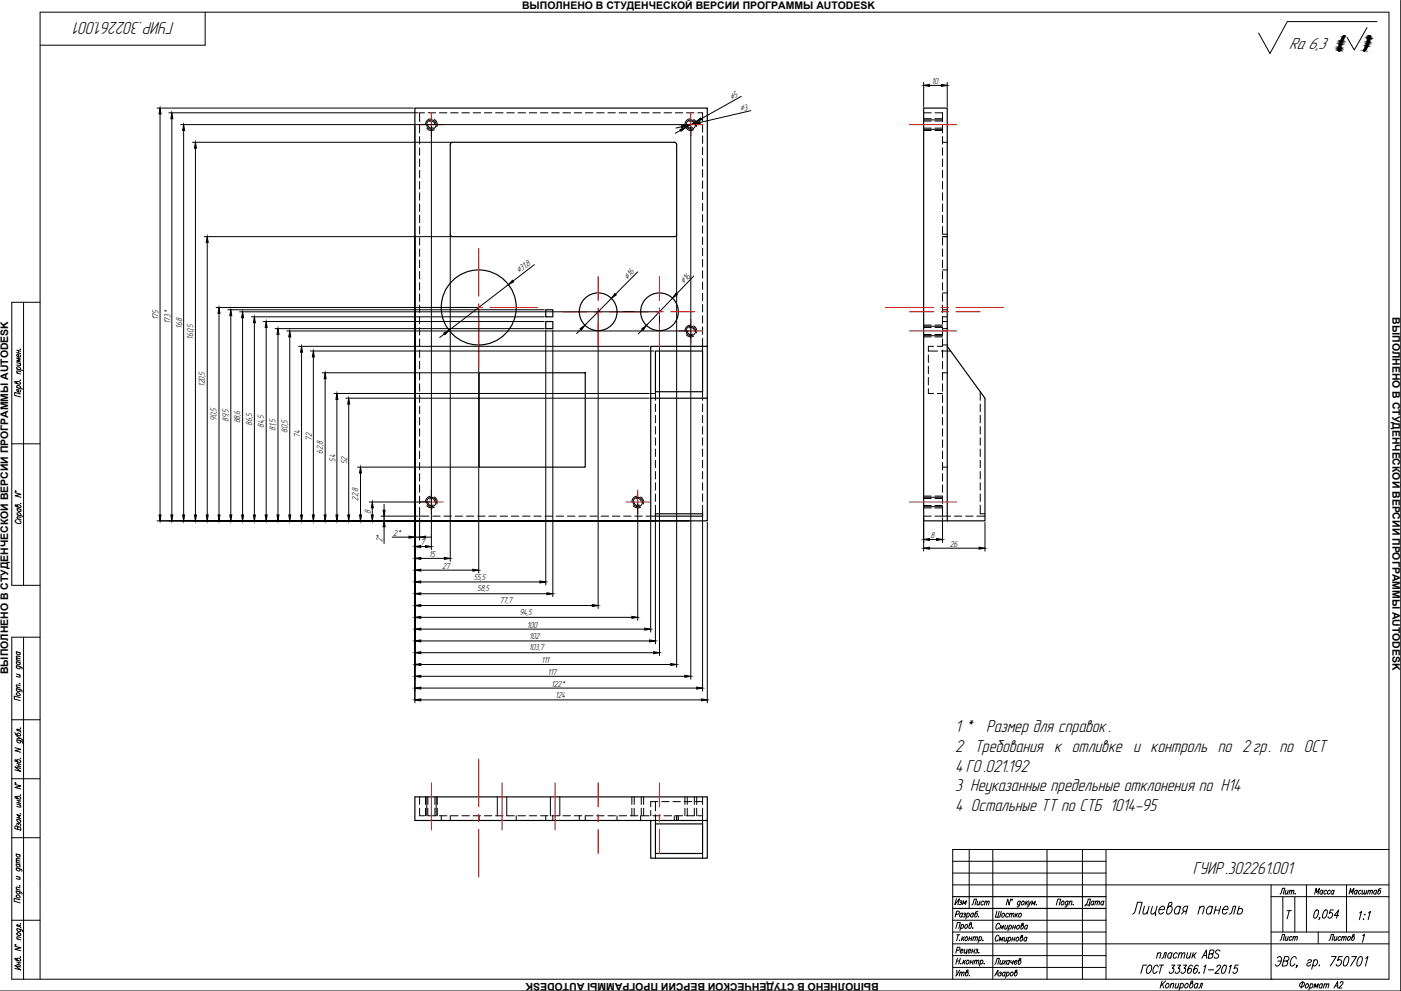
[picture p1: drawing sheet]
<svg xmlns="http://www.w3.org/2000/svg" width="594mm" height="420mm" viewBox="0 0 594 420" stroke-linecap="round" stroke-linejoin="round" font-family="sans-serif">
<g fill="none" stroke="#000" stroke-width=".5">
<path d="M191.2 60.6l.7-.3 94.4 .1 .6 .9-.1 38.5-.9 .5-94.4-.1-.6-.9v-38zM231.4 136.3h3v3h-3zM231.4 131.3h3v3h-3zM203.2 158.1h45v40h-45zM275.9 146.8h24v22h-24zM277.9 148.8h20v17.3h-20zM299.9 146.8v-101h-124v175h100M401.7 146.8l16 22v52h-16v-175h-10v175h10M275.9 168.8v52M299.9 168.8v52h-24M277.9 217.8h20v1h-20zM275.9 347.9v16h24v-16h-124v-10h124v10"/>
<path d="M277.9 349.3h20v12.6h-20z"/>
<circle cx="203" cy="130.4" r="15.9"/>
<circle cx="253.6" cy="132.2" r="8"/>
<circle cx="279.6" cy="132.2" r="8"/>
</g>
<g fill="none" stroke="#000" stroke-width=".42">
<path d="M177.9 53.1v3.2M177.9 57.9v3.2M180 47.8h-2.1v3.8M181 54.4l.1 .2a2.5 2.5 0 0 0 3.1 .4M181.4 52.8l.1 .5a1.49 1.49 0 0 0 2.2 .8M181.6 47.8h3.1M182.2 51.5l.4-.1a1.49 1.49 0 0 1 1.8 1.4M182.5 50.4h-.3a2.5 2.5 0 0 0-1.8 2.4M184.2 50.7l.2 .1a2.49 2.49 0 0 1 .9 2.9M186.3 47.8h3.2M191.1 47.8h3.2M195.9 47.8h3.1"/>
<path d="M200.6 47.8h3.2M205.4 47.8h3.2M210.1 47.8h3.2M214.9 47.8h3.2M219.7 47.8h3.1M224.4 47.8h3.2M229.2 47.8h3.2M234 47.8h3.1M238.7 47.8h3.2M243.5 47.8h3.2M248.2 47.8h3.2M253 47.8h3.2"/>
<path d="M257.8 47.8h3.1M262.5 47.8h3.2M267.3 47.8h3.2M272.1 47.8h3.1M276.8 47.8h3.2M281.6 47.8h3.2M286.3 47.8h3.2M291 54.4l.1 .2a2.5 2.5 0 0 0 3.1 .4M291.1 47.8h3.2M291.4 52.8l.1 .5a1.49 1.49 0 0 0 2.2 .8M292.2 51.5l.4-.1a1.5 1.5 0 0 1 1.8 1.4M292.5 50.4h-.3a2.5 2.5 0 0 0-1.8 2.4"/>
<path d="M294.2 50.7l.2 .1a2.49 2.49 0 0 1 .9 2.9M295.9 47.8h2v3.5M297.9 52.9v3.1M297.9 57.6v3.2M391.7 47.8h3.2M391.7 50.3h3.2M391.7 55.3h3.2M391.7 51.3h3.2M391.7 54.3h3.2M396.5 47.8h3.2v3.8M396.5 50.3h3.2M396.5 55.3h3.2"/>
<path d="M396.5 51.3h3.2M396.5 54.3h3.2M399.7 53.1v3.2M399.7 57.9v3.2M177.9 62.7v3.1M177.9 67.4v3.2M177.9 72.2v3.2M177.9 77v3.1M297.9 62.4v3.2M297.9 67.2v3.1M297.9 71.9v3.2M297.9 76.7v3.2"/>
<path d="M399.7 62.7v3.1M399.7 67.4v3.2M399.7 72.2v3.2M399.7 77v3.1M399.7 60.3h2M177.9 81.7v3.2M177.9 86.5v3.2M177.9 91.3v3.1M177.9 96v3.2M297.9 81.4v3.2M297.9 86.2v3.2M297.9 91v3.1"/>
<path d="M297.9 95.7v3.2M399.7 81.7v3.2M399.7 86.5v3.2M399.7 91.3v3.1M399.7 96v3.2M399.7 99.3h2M177.9 100.8v3.2M177.9 105.5v3.2M177.9 110.3v3.2M177.9 115.1v3.1M177.9 119.8v3.2M297.9 100.5v3.2"/>
<path d="M297.9 105.3v3.1M297.9 110v3.2M297.9 114.8v3.2M297.9 119.5v3.2M399.7 100.8v3.2M399.7 105.5v3.2M399.7 110.3v3.2M399.7 115.1v3.1M399.7 119.8v3.2M399.7 100.3h2M399.7 114.4h2M177.9 124.6v3.2"/>
<path d="M177.9 129.4v3.1M177.9 134.1v3.2M177.9 138.9v3.2M292.2 139l.9-.2 .6 .3 .7 1.2M292.5 137.9h-.3a2.5 2.5 0 0 0-1.8 2.4M294.2 138.2l.2 .1a2.48 2.48 0 0 1 .9 2.9M297.9 124.3v3.2M297.9 129.1v3.1M297.9 133.8v3.2M297.9 138.6v3.2M391.7 137.8h3.2M391.7 138.8h3.2"/>
<path d="M396.5 138.8l3.2 .1v3.2M396.5 137.8h3.2M399.7 124.6v3.2M399.7 129.4v3.1M399.7 134.1v3.2M399.7 136.3h2M399.7 139.3h2M399.7 131.3h2M399.7 134.3h2M399.7 124.2h2M177.9 143.6v3.2M177.9 148.4v3.2"/>
<path d="M177.9 153.2v3.1M177.9 157.9v3.2M291 141.9l.1 .2a2.48 2.48 0 0 0 3.1 .4M291.4 140.3l.1 .5a1.49 1.49 0 0 0 2.2 .8M297.9 143.4v5.4M391.7 142.8h3.2M391.7 141.8h3.2M393.7 150.5v3.2M393.7 155.2v3.2M393.7 148.8h3.9M395.9 146.8h-2.2v2.1M396.5 142.8h3.2"/>
<path d="M396.5 141.8h3.2M399.2 148.8h3.9M399.7 158.1h2M399.7 143.6v3.2h-2.2M399.7 148.4v3.2M399.7 153.2v3.1M399.7 157.9v3.2M399.7 140.2h2M399.7 146.3h2M177.9 162.7v3.2M177.9 167.5v3.1M177.9 172.2v3.2"/>
<path d="M177.9 177v3.2M275.9 166.8h2M277.9 166.1v3.6M277.9 171.3v3.2M277.9 176.1v3.2M297.9 166.1v3.6M297.9 171.3v3.2M297.9 176.1v3.2M393.7 164.8v2h2.2M393.7 160v3.2M397.5 166.8h2.2M399.7 162.7v3.2"/>
<path d="M399.7 167.5v3.1M399.7 172.2v3.2M399.7 177v3.2M415.7 166.1v3.6M415.7 171.3v3.2M415.7 176.1v3.2M177.9 181.7v3.2M177.9 186.5v3.2M177.9 191.3v3.1M177.9 196v3.2M277.9 180.8v3.2M277.9 185.6v3.2"/>
<path d="M277.9 190.4v3.1M277.9 195.1v3.2M277.9 199.9v3.2M297.9 180.8v3.2M297.9 185.6v3.2M297.9 190.4v3.1M297.9 195.1v3.2M297.9 199.9v3.2M399.7 198.1h2M399.7 181.7v3.2M399.7 186.5v3.2M399.7 191.3v3.1"/>
<path d="M399.7 196v3.2M415.7 180.8v3.2M415.7 185.6v3.2M415.7 190.4v3.1M415.7 195.1v3.2M415.7 199.9v3.2M177.9 215.1v3.7h4M177.9 200.8v3.2M177.9 205.6v3.1M177.9 210.3v3.2M181 214.4l.1 .2a2.48 2.48 0 0 0 3.1 .4M181.4 212.8l.3 1a1.47 1.47 0 0 0 2 .3"/>
<path d="M182.2 211.5l.8-.2 .7 .3 .7 1.2M182.5 210.4h-.3a2.5 2.5 0 0 0-1.8 2.4M183.5 218.8h3.1M184.2 210.7l.2 .1a2.48 2.48 0 0 1 .9 2.9M188.2 218.8h3.2M193 218.8h3.2M197.8 218.8h3.1M202.5 218.8h3.2M207.3 218.8h3.2M212 218.8h3.2M216.8 218.8h3.2M221.6 218.8h3.1"/>
<path d="M226.3 218.8h3.2M231.1 218.8h3.2M235.9 218.8h3.1M240.6 218.8h3.2M245.4 218.8h3.2M250.1 218.8h3.2M254.9 218.8h3.2M259.7 218.8h3.1M264.4 218.8h3.2M268.5 214.4l.1 .2a2.48 2.48 0 0 0 3.1 .4M268.9 212.8l.1 .5a1.49 1.49 0 0 0 2.2 .8M269.2 218.8h3.2"/>
<path d="M269.7 211.5l.9-.2 .6 .3 .7 1.2M270 210.4h-.3a2.5 2.5 0 0 0-1.8 2.4M271.7 210.7l.2 .1a2.48 2.48 0 0 1 .9 2.9M274 218.8h3.9M277.9 204.7v3.1M277.9 209.4v3.2M277.9 214.2v3.6M297.9 204.7v3.1M297.9 209.4v3.2M297.9 214.2v3.6M391.7 218.8h3.2M391.7 210.3h3.2"/>
<path d="M391.7 215.3h3.2M391.7 211.3h3.2M391.7 214.3h3.2M396.5 218.8h6.6M396.5 210.3h3.2v3.2M396.5 215.3h3.2M396.5 211.3h3.2M396.5 214.3h3.2M399.7 200.8v3.2M399.7 205.6v3.1M399.7 215.1v3.7M404.7 218.8h3.2"/>
<path d="M409.5 218.8h3.1M414.2 218.8h3.5M415.7 214.2v3.6h2M415.7 204.7v3.1M415.7 209.4v3.2M177.9 337.9v3.2M180.4 337.9v3.2M181.4 337.9v3.2M184.4 337.9v3.2M185.4 337.9v3.2M267.9 337.9v3.2M268.9 337.9v3.2"/>
<path d="M271.9 337.9v3.2M272.9 337.9v3.2M277.9 339.9v3.9M279 339.9h-3.1v2.2M280.6 339.9h3.1M285.3 339.9h3.2M290.1 339.9h3.2M290.4 337.9v3.2M291.4 337.9v3.2M294.4 337.9v3.2M294.9 339.9h3M295.4 337.9v3.2"/>
<path d="M297.9 337.9v3.2M177.9 342.7v3.2h2.1M180.4 342.7v3.2M181.4 342.7v3.2M181.6 345.9h3.1M184.4 342.7v3.2M185.4 342.7v3.2M186.3 345.9h3.2M187.1 345.9v2M190.9 345.9v2M191.1 345.9h3.2M195.9 345.9h3.1"/>
<path d="M200.6 345.9h3.2M203.2 345.9v2M205.4 345.9h3.2M210.1 345.9h3.2M214.9 345.9h3.2M218.9 345.9v2M219.7 345.9h3.1M224.4 345.9h3.2M229.2 345.9h3.2M231.4 345.9v2M234 345.9h3.1M234.4 345.9v2"/>
<path d="M238.7 345.9h3.2M243.5 345.9h3.2M245.6 345.9v2M248.2 345.9v2M248.2 345.9h3.2M253 345.9h3.2M257.8 345.9h3.1M261.6 345.9v2M262.5 345.9h3.2M267.3 345.9h3.2M267.9 342.7v3.2M268.9 342.7v3.2"/>
<path d="M271.6 345.9v2M271.9 342.7v3.2M272.1 345.9h3.1M272.9 342.7v3.2M275.9 343.7v2.2M276.8 345.9h3.2M277.9 345.4v3.9M281.6 345.9h3.2M285.9 345.9v2M286.3 345.9h3.2M286.9 345.9v2M287.6 345.9v2"/>
<path d="M290.4 342.7v3.2M291.1 345.9h3.2M291.4 342.7v3.2M294.4 342.7v3.2M295.4 342.7v3.2M295.9 345.9h2M297.9 342.7v6.6M277.9 361.9v2M297.9 361.9v2"/>
</g>
<!-- layer: KONTUR -->
<path d="M594 .2v420h-594" fill="none" stroke="#000" stroke-width=".42"/>
<g fill="none" stroke="#000" stroke-width=".42">
<path d="M87 5.2v14h-70M10 128.2v120M17 128.2h-12v120h12M5 188.2h12M10 270.2v145M17 270.2h-12v145h584v-410h-572v410M5 305.2h12M5 330.2h12M5 355.2h12M411 360.2v25M421 360.2v55M444 360.2v55"/>
<path d="M459 360.2v55M469 360.2v55M469 375.2h120M539 375.2v40M554 375.2v20M571 375.2v20M589 360.2h-185v55M5 390.2h12M539 380.2h50M539 395.2h50M559 395.2v5M469 400.2h120"/>
</g>
<g fill="none" stroke="#000" stroke-width=".42">
<path d="M7.1 158.1l1.6 .5M7.1 156.4l2.5 .7M7.1 153.7l1.6 .5M7.1 148.5l1.6 .4M7.1 149.5l1.6 .4M7.4 156.5l-.3-.4a.83 .83 0 0 1 1-.5 .83 .83 0 0 1 .5 1.1l-.2 .1M7.9 148.7v1M8.3 154.1l.4 .5-.1 .4-1.5-.3M8.4 150.4l.3 .5a.79 .79 0 0 1-1 .4 .79 .79 0 0 1-.4-1.1l.5 .1v1M8.5 148.1h.2zM8.7 157.6l-1.5-.3-.1 .4 .5 .5M8.7 152.2l-1.6-.4 1.3 .9-1.3 .3 1.6 .5"/>
<path d="M7.1 162.2a.79 .79 0 0 1 1-.4 .79 .79 0 0 1 .4 1.1l-2-.5-.3-.6 .6 .1 .6 .8M7.1 164.3l2.5 .6M7.4 164.4l-.3-.5a.83 .83 0 0 1 1-.4 .83 .83 0 0 1 .5 1l-.2 .1M8.4 165.2l.3 .5a.78 .78 0 0 1-1 .4 .78 .78 0 0 1-.4-1h.5v1.1M8.5 161.2h.2zM8.7 167l-2.5-.6v1.2l2.5 .7M6.4 208.9l2.5 .7-2.5 .6 2.5 .6M6.5 208.2l.3 .3zM7.2 214.5a.78 .78 0 0 1 1.1-.4 .78 .78 0 0 1 .4 1l-2.1-.4-.2-.6 .6 .1 .6 .8M7.2 219.9l1.7 .5M7.2 218.2l2.5 .7M7.2 215.6l1.7 .4"/>
<path d="M7.6 218.3l-.4-.4a.83 .83 0 0 1 1.1-.4 .83 .83 0 0 1 .5 1l-.3 .1M7.6 215.7l-.2 .1a.83 .83 0 0 0 .5 1 .83 .83 0 0 0 1-.4l-.4-.5M8.7 213.5h.2zM8.9 219.4l-1.5-.3-.2 .4 .5 .6M7 220.4h-.2a.78 .78 0 0 0-.3 1 .78 .78 0 0 0 .9 .5h1.4l.1-.5-.6-.6M6.9 279.8l1.7 .4M6.9 276.3l1.7 .5M7.3 276.4l-.3 .1a.83 .83 0 0 0 .5 1 .83 .83 0 0 0 1.1-.4l-.4-.4M8.6 279.4l-1.6-.4-.1 .4 .5 .5M8.6 278.5l-1.6-.4-.1 .4 .5 .5M6.9 292l2.3 .6 .1 .8M6.9 282.2l2.3 .7 .1 .8"/>
<path d="M6.9 291.2l1.7 .5M6.9 285.8l1.7 .4M6.9 280.5l1.7 .5M7 293.9a.94 .94 0 0 1 1.1 0 .94 .94 0 0 1 .3 1 .94 .94 0 0 1-1-.1 .94 .94 0 0 1-.4-.9zM7.3 292l-.3 .2a.83 .83 0 0 0 .5 1 .83 .83 0 0 0 1.1-.5l-.4-.4M7.3 282.3l-.2 .1a.79 .79 0 0 0 .4 1.1 .79 .79 0 0 0 1.1-.5l-.4-.4M7.3 280.6l-.3 .1a.83 .83 0 0 0 .5 1.1 .83 .83 0 0 0 1.1-.5l-.4-.4M8.1 286.1l.5 .6-.2 .4-1.5-.3M8.3 289.8l.3 .1zM8.6 295.8l-2.5-.7v1.3l2.5 .6M8.6 290.7l-1.6-.3-.1 .4 .5 .6M6.3 317l2.5 .7-2.5 .6 2.5 .6"/>
<path d="M6.3 310.6l.4 .9 1.9 .5a.78 .78 0 0 0-.4-1.1 .78 .78 0 0 0-1.1 .5l.4 .4M7.1 313.7l2.3 .7 .1 .7M7.1 312.2l1.7 .9-1.7 .1M7.5 313.8h-.1a.79 .79 0 0 0 .3 1.1 .79 .79 0 0 0 1.1-.4l-.3-.5M8.6 308.7l.2 .1zM8.8 313.1l.8 .9M8.8 309.6l-1.7-.5v.5l1.2 .4 .5 .5M6.3 332.6l2.5 .6-2.5 .6 2.5 .7M6.4 331.8l.3 .4zM7.1 338.1a.79 .79 0 0 1 1.1-.4 .79 .79 0 0 1 .4 1.1l-2-.5-.3-.6 .6 .1 .6 .8M7.1 322.6a.78 .78 0 0 1 1.1-.4 .78 .78 0 0 1 .4 1l-2-.4-.3-.6 .6 .1 .6 .7M7.1 339.2l1.7 .5"/>
<path d="M7.1 323.7l1.7 .4M7.1 324.7l1.7 .4M8 323.9v1M8 339.4v1M8.6 337.1l.2 .1zM8.6 321.6h.2zM8.8 325.8l-2.5-.7 2.5 2-2.5-.7M7.1 347.3l1.7 .5M7.1 340.9l1.7 .5M7.1 340.2l1.7 .4M7.5 350.8l-.5-.5-.4-.1-.3 1.1 2.5 .7v-.8l-.5-.6h-.7l-.1 1M7.5 347.4l-.2 .2a.83 .83 0 0 0 .5 1 .83 .83 0 0 0 1-.5l-.3-.4"/>
<path d="M7.9 349.4l.7-.1 .1 1M7.9 349.7l-.2-.5-.4-.1v.8M8.3 341.2l.5 .6-.1 .4-1.6-.3M8.6 345h.2zM8.8 345.8l-1.7-.4 1.4 1-1.4 .2 1.7 .5M6.8 377.7l2.3 .7 .1 .7M6.8 368l2.3 .6 .1 .8M6.8 377l1.7 .4M6.8 371.5l1.7 .5M6.8 366.3l1.7 .4M6.8 365.5l1.7 .5M6.8 362.1l1.7 .4"/>
<path d="M7 379.6a.94 .94 0 0 1 1 0 .94 .94 0 0 1 .4 1 .94 .94 0 0 1-1.1 0 .94 .94 0 0 1-.3-1zM7.2 377.8h-.1a.79 .79 0 0 0 .4 1.1 .79 .79 0 0 0 1-.4l-.3-.5M7.2 368l-.1 .1a.79 .79 0 0 0 .4 1.1 .79 .79 0 0 0 1-.4l-.3-.5M7.2 366.4l-.2 .1a.83 .83 0 0 0 .5 1 .83 .83 0 0 0 1-.4l-.3-.5M7.2 362.2l-.2 .1a.83 .83 0 0 0 .5 1 .83 .83 0 0 0 1-.4l-.3-.5M8 371.8l.5 .6-.1 .4-1.6-.3M8.3 375.6h.2zM8.5 376.4l-1.5-.3-.2 .4 .5 .6M8.5 365.1l-1.5-.3-.2 .3 .5 .6M8.5 364.2l-1.5-.3-.2 .3 .5 .6M557.4 379.1l.7-2.5 .2 1.8 1.2-1.8-.6 2.5M560.9 377.8l-.1-.3a.83 .83 0 0 0-1 .5 .83 .83 0 0 0 .4 1.1l.5-.4"/>
<path d="M561 377.4l-.4 1.7M562.6 377.8l-.1-.3a.83 .83 0 0 0-1 .5 .83 .83 0 0 0 .4 1.1l.5-.4M564.1 377.8l-.1-.3a.83 .83 0 0 0-1 .5 .83 .83 0 0 0 .4 1.1l.5-.4M565.6 377.8l-.1-.3a.83 .83 0 0 0-1 .5 .83 .83 0 0 0 .4 1.1l.5-.4M565.7 377.4l-.4 1.7M7.1 393.6l2.3 .7 .1 .8M7.1 398l1.7 .5M7.3 395.6a.95 .95 0 0 1 1 0 .95 .95 0 0 1 .4 1 .95 .95 0 0 1-1.1-.1 .95 .95 0 0 1-.3-.9zM7.5 393.7l-.2 .2a.83 .83 0 0 0 .5 1 .83 .83 0 0 0 1-.4l-.3-.5M8.5 381.5l-2.5-.6v1.2l2.5 .7M8.6 391.6l.2 .1zM8.8 397.5l-1.5-.3-.2 .4 .5 .6"/>
<path d="M8.8 392.5l-1.7-.5v.6l1.2 .3 .5 .6M405.3 393.6l.7-2.5h1.2l-.6 2.5M405.3 387.6l1.1-.1 .3-1.1-1-.1-.7 2.5M405.7 396.3h1.3M406.3 396.3l-.6 2.5M406.9 398.6h.1M407.6 392.3l.5-.3a.83 .83 0 0 1 .4 1 .83 .83 0 0 1-1 .5l-.1-.2M407.7 392l-.7 2.5M408.1 397.2l-.5 1.6M408.1 387.5l-.1-.2a.83 .83 0 0 0-1 .5 .83 .83 0 0 0 .4 1l.5-.4M408.2 387.1l-.4 1.7M408.2 397.9l.4 .9"/>
<path d="M408.6 387.3h.8l-.1 .4-.5 .1M409 397.2l-1.2 1.2M409.1 387.8l.2 .5-.2 .4h-.8M409.3 392.3l.5-.3a.83 .83 0 0 1 .4 1 .83 .83 0 0 1-1 .5zM409.4 397.5l.5-.3a.83 .83 0 0 1 .4 1 .83 .83 0 0 1-1 .5zM410.1 387.5l.4-.4a.83 .83 0 0 1 .5 1.1 .83 .83 0 0 1-1.1 .5l-.1-.3M410.2 387.1l-.7 2.5M411 398h1M411.2 397.2l-.5 1.6M411.5 392a.79 .79 0 0 1 .4 1 .79 .79 0 0 1-1.1 .4l.5-2 .6-.3-.1 .6-.8 .6M412.2 397.2l-.5 1.6M412.5 393.4h.1"/>
<path d="M412.8 387.5l-.1-.2a.83 .83 0 0 0-1.1 .4 .83 .83 0 0 0 .5 1.1l.4-.4M412.8 397.6l.5-.4 .4 .1-.4 1.5M412.9 387.1l-.5 1.7M412.9 397.2l-.4 1.6M413.7 397.6l.5-.4 .4 .1-.4 1.5M414.7 386.3l-1.1 .6-.3 1.7a.79 .79 0 0 0 1.1-.4 .79 .79 0 0 0-.5-1.1l-.4 .4M415 388.6h.1M415.3 397.5l.5-.3a.83 .83 0 0 1 .4 1 .83 .83 0 0 1-1 .5l-.2-.2M415.4 397.2l-.7 2.5M416.8 398.6h.1M423.6 397.1v-.2a.78 .78 0 0 0-1-.3 .78 .78 0 0 0-.4 .9l-.1 1.4 .6 .1 .6-.6M423.6 399l.5-1.7 .3 1.4 .9-1.4-.4 1.7"/>
<path d="M423.9 392v-.2a.77 .77 0 0 0-1-.3 .77 .77 0 0 0-.4 .9l-.1 1.4 .5 .1 .6-.6M423.9 393.9l.5-1.6 .2 1.3 1-1.3-.4 1.6M426 397.3l-.3 1.6 .4 .1 .6-.5M426.3 392.3l-.3 1.5 .4 .1 .6-.5M427 397.3l-.4 1.7M427.3 392.3l-.4 1.6M427.7 397.7l.4-.4a.83 .83 0 0 1 .4 1.1 .83 .83 0 0 1-1 .5l-.1-.2M427.7 397.3l-.6 2.5M427.9 392.6l.5-.3a.83 .83 0 0 1 .4 1 .83 .83 0 0 1-1 .5l-.1-.2M428 392.3l-.6 2.5M428.6 381.2l-.7 2.5-.6-2.5-.7 2.5M429.1 381.3h.2l-.2 .4z"/>
<path d="M429.2 398.2h1M429.4 397.3l-.4 1.7M429.5 393.1h1M429.7 392.3l-.4 1.6M430.4 397.3l-.4 1.7M430.7 392.3l-.4 1.6M431 397.7l.5-.4a.83 .83 0 0 1 .4 1.1 .83 .83 0 0 1-1 .5zM431.3 392.6l.5-.3a.83 .83 0 0 1 .4 1 .83 .83 0 0 1-1 .5zM432.6 382.4v-.1a.79 .79 0 0 0-1.1 .3 .79 .79 0 0 0 .4 1.1l.5-.4M432.7 382l-.7 2.3-.7 .1M433.2 397.3a.78 .78 0 0 1 .4 1.1 .78 .78 0 0 1-1.1 .4l.5-2.1 .6-.2-.1 .6-.8 .6M433.3 382.4l.5-.4a.83 .83 0 0 1 .4 1.1 .83 .83 0 0 1-1 .5z"/>
<path d="M433.5 392.3a.79 .79 0 0 1 .4 1 .79 .79 0 0 1-1.1 .4l.5-2 .6-.3-.1 .6-.8 .6M435.1 382l-.4 1.7M435.3 382.7l.4 1M435.4 397.7l-.1-.2a.83 .83 0 0 0-1 .5 .83 .83 0 0 0 .4 1l.5-.3M435.5 397.3l-.4 1.7M435.7 392.6l-.1-.2a.83 .83 0 0 0-1 .5 .83 .83 0 0 0 .4 1l.4-.3M435.8 392.3l-.5 1.6M436 382l-1.2 1.2M436.3 382l.1 1.7 1-1.7M436.4 383.7l-.9 .8M437.4 383.7l.4-1.7 .3 1.3 1-1.3-.5 1.7M439.5 383.5h.1"/>
<path d="M447.9 383.7l.7-2.5h1.2l-.7 2.5M450.2 382.4l.5-.4a.83 .83 0 0 1 .4 1.1 .83 .83 0 0 1-1 .5zM452.9 382.4l-.1-.1a.79 .79 0 0 0-1.1 .3 .79 .79 0 0 0 .5 1.1l.4-.4M453 382l-.7 2.3-.8 .1M453.6 382.5l.6-.5 .4 .2-.4 1.5M453.7 382l-.4 1.7M455.1 383.5h.1M480.3 387.6l1-1 1-4.1h2l-1.3 5.1M485.3 384.2l-.7 3.1 .9 .3 1.1-1M487.3 384.2l-.9 3.4M488.7 384.2l-.7 3.1 .9 .3 1.1-1M490.7 384.2l-.9 3.4h.3l-.2 .7"/>
<path d="M491.5 385.6h2.2v-.9l-.4-.5a2.03 2.03 0 0 0-1.4 3.4h.5l.9-.8M496 384.2h.5a2.03 2.03 0 0 1 .4 2.1 2.03 2.03 0 0 1-1.8 1.3l-.4-1 .9-3.6 .7-.5 .6 .3a1.6 1.6 0 0 1-1.3 1.7l-.5 .4M500.5 384.9l-.6-.7a2.03 2.03 0 0 0-1.4 3.4h.5l.9-.8M500.7 384.2l-.9 3.4M502 386.4l-1 1.2M503.1 386.4h-1.1l-.4-1 .6-.9 1.5-.3-.9 3.4M508.6 385.2l1.2-1 .8 .3-.7 3.1M508.9 384.2l-.9 3.4M514 384.9l-.5-.7a2.03 2.03 0 0 0-1.4 3.4h.5l.9-.8M514.2 384.2l-.9 3.4M515.2 385.9h2M515.7 384.2l-.9 3.4"/>
<path d="M517.6 384.2l-.9 3.4M518.5 385.6h2.1l.1-.9-.4-.5a2.03 2.03 0 0 0-1.7 1.2 2.03 2.03 0 0 0 .3 2.2h.5l.9-.8M521.2 387.6l.8-.3 1-3.1h1l-.9 3.4M525.1 385.6l.2-.2a1.03 1.03 0 0 1 1.6 .2 1.03 1.03 0 0 1-.4 1.5l-.7 .5h-.7l-.4-.5M525.5 384.2l-.9 3.4M545.8 386.1h1.8M546.7 386.1l-.9 3.5M558 386h1v1.3a2.04 2.04 0 0 1-1.5 2l-.5-.7 .1-.8zM559.6 389.1h-.2h.2l-.4 .9M561.8 386h.9l.1 1.3a2.07 2.07 0 0 1-1.6 2l-.4-.7 .1-.8zM565.4 385.8h-1.2l-.6 1.5 .2-.2a.79 .79 0 0 1 1.3 .3 1.25 1.25 0 0 1-.4 1.5 1.25 1.25 0 0 1-1.5 0v-.3M567.7 388.1h-1.9l1.9-2.3-1 3.5"/>
<path d="M576.5 387.1l.8-.7-.9 3.5M577.8 396.7l.8-.7-.9 3.5M578.1 389.8h.2zM578.6 387.8h.3zM580.3 387.1l.8-.7-1 3.5M6.3 401.2l2.5 .7-2.5 .5 2.5 .7M6.4 400.5l.3 .3zM7.1 406.8a.79 .79 0 0 1 1.1-.4 .79 .79 0 0 1 .4 1l-2-.4-.3-.6h.6l.6 .8M7.1 407.8l1.7 .5M7.1 408.8l1.7 .5M8 408.1v1M8.6 405.7l.2 .1z"/>
<path d="M8.8 410l-2.5-.7 2.5 1.9-2.5-.6M405.6 402.9l1.1-.1 .3-1.1-1-.1-.7 2.5M405.7 407.4h1.2M405.7 411.3l.1 2M406 406.3l-.7 2.4M407 411.3l-1.8 2.5M407.1 412.6l.5-.5 .4 .1-.4 1.6M407.2 412.1l-.5 1.7M407.2 406.3l-.6 2.4M407.2 403.1h1.1v-.4a.79 .79 0 0 0-1 .3 .79 .79 0 0 0 .4 1.1l.4-.4M407.4 408.5h.1M407.9 412.6l.6-.5 .3 .1-.3 1.6"/>
<path d="M408.6 407.1l-.4 1.6M408.8 407.8l.3 .9M409.1 402.4l-.3 1.6 .4 .1 .6-.5M409.5 407.1l-1.2 1.2M409.9 407.4l.5-.3a.83 .83 0 0 1 .4 1 .83 .83 0 0 1-1 .5zM410 412.1a.79 .79 0 0 1 .5 1.1 .79 .79 0 0 1-1.1 .3l.4-2 .6-.2v.6l-.8 .6M410.1 402.4l-.4 2M410.5 403.1h1.1v-.4a.79 .79 0 0 0-1 .3 .79 .79 0 0 0 .4 1.1l.4-.4M411.1 413.5h.1M411.5 407.9h1M411.7 407.1l-.4 1.6M412.2 403.3h1"/>
<path d="M412.4 402.4l-.4 1.7M412.7 407.1l-.4 1.6M413.3 407.6l.6-.5 .3 .1-.3 1.5M413.4 402.4l-.4 1.7M413.4 407.1l-.4 1.6M413.8 402.5h.8l-.1 .5-.5 .1M414.2 407.6l.6-.5 .3 .1-.3 1.5M414.3 403.1l.1 .7-1 .2M415.1 403.8h.1M415.8 407.4l.5-.3a.83 .83 0 0 1 .4 1 .83 .83 0 0 1-1 .5l-.1-.2M415.9 407.1l-.6 2.5M417.3 408.5h.1"/>
<path d="M421.8 408.8l.5-.4 .5-2.1h1l-.7 2.5M421.8 413.8l1.4-2.5v2.5M422.3 413h.9M423.8 412.3h.8l-.1 .4-.5 .1M424.3 412.8v.8l-.9 .1M424.3 407.2l-.3 1.5 .4 .1 .5-.4M425.3 407.2l-.5 1.6M425.7 407.2l.5 1.6M426.2 412.5l-.1-.2a.83 .83 0 0 0-1 .4 .83 .83 0 0 0 .4 1.1l.5-.4M426.3 412.1l-.4 1.7M426.7 407.2l-1.4 1.6M427 412.5l.4-.4a.83 .83 0 0 1 .4 1.1 .83 .83 0 0 1-1 .5l-.1-.3"/>
<path d="M427 412.1l-.6 2.5M428 407.5l-.1-.2a.83 .83 0 0 0-1 .5 .83 .83 0 0 0 .4 1l.5-.3M428.1 407.2l-.4 1.6M428.6 412.5l.5-.4a.83 .83 0 0 1 .4 1.1 .83 .83 0 0 1-1 .5zM428.8 407.2l-.1 1.1 .9-.5M429.7 407.2l-.4 1.6M430.2 407.9h1l.1-.5a.79 .79 0 0 0-1.1 .4 .79 .79 0 0 0 .4 1l.5-.3M430.8 412.1a.79 .79 0 0 1 .4 1.1 .79 .79 0 0 1-1.1 .4l.5-2.1 .6-.2-.1 .6-.7 .6M432.4 407.2a.78 .78 0 0 1 .4 1 .78 .78 0 0 1-1 .4l.4-2 .6-.3-.1 .6-.7 .6M492.7 415.9l-.8 3M492.9 417.2l.5 1.7M494.3 415.9l-2.1 2"/>
<path d="M494.5 417.3l.6-.4a1 1 0 0 1 .5 1.3 1 1 0 0 1-1.3 .6l-.1-.7zM496.5 417.5l.7-.6 .5 .2-.4 1.8M496.7 416.9l-.6 2M498.7 416.9l-.4 1.9 .5 .1 .7-.6M499.9 416.9l-.6 2M500.6 417.3l.6-.4a1 1 0 0 1 .5 1.3 1 1 0 0 1-1.2 .6l-.2-.3M500.7 416.9l-.8 3M502.7 417.3l.5-.4a1 1 0 0 1 .5 1.3 1 1 0 0 1-1.2 .6zM505.2 416.9a.94 .94 0 0 1 .5 1.3 .94 .94 0 0 1-1.2 .4l.5-2.4 .7-.3-.1 .7-.9 .7M507.9 417.3l-.1-.2a.99 .99 0 0 0-1.3 .6 .99 .99 0 0 0 .6 1.2l.5-.4M508 416.9l-.5 2M508.2 418.9l.5-.1 .6-1.9h.6l-.5 2"/>
<path d="M541.6 406.1a1.01 1.01 0 0 1 1.5-.3 2.8 2.8 0 0 1-1.8 3.8l-.4-.6M541.8 407.5h1.5M544.3 407.5l1.6 .2 .2 .5-.6 1.2-1.8 .2 1.1-4h1.3a1.02 1.02 0 0 1 .4 1.1 1.02 1.02 0 0 1-1 .8M549.7 406.5l-.1-.4a1.03 1.03 0 0 0-1.1-.5 1.03 1.03 0 0 0-.8 .9l-.6 1.5 .2 1.4a1.14 1.14 0 0 0 1.8-.8M550 409.4h-.2h.2l-.5 .9M551.4 417a.92 .92 0 0 1 1.2-.6 .92 .92 0 0 1 .4 1.3 .97 .97 0 0 1-1.4 .8 .97 .97 0 0 1-.2-1.5zM552.5 416.2l-.8 2.7M553.8 417.5l.5-.4a.91 .91 0 0 1 .5 1.1 .91 .91 0 0 1-1.2 .6zM554.5 407.5a1 1 0 0 1 1.6-.4l-.2 .7-1.5 .6-.2 1a1.01 1.01 0 0 0 1.5-.4M555.6 417.5l.5-.4a.91 .91 0 0 1 .5 1.1 .91 .91 0 0 1-1.1 .6l-.1-.3M555.8 417.1l-.8 2.7M557.1 407.5l1.2-.6a1.49 1.49 0 0 1 .2 1.7 1.49 1.49 0 0 1-1.6 .8l-.2-.4"/>
<path d="M557.1 418.9l.5-1.8 .3 1.4 1.1-1.4-.5 1.8M557.3 406.9l-1.1 4M559.3 409.4h.3zM560.8 417.5l-.2-.3a.91 .91 0 0 0-1.1 .6 .91 .91 0 0 0 .5 1.1l.5-.4M560.9 417.1l-.5 1.8M561.5 417.6l.6-.5 .4 .1-.4 1.7M561.6 417.1l-.5 1.8M562.5 417.6l.6-.5 .4 .1-.4 1.7M564.6 405.6h2l-2.5 4M565.7 418.9l1.5-2.7v2.7M566.2 418h1M568.3 416.8a.59 .59 0 0 1 .7-.6 .59 .59 0 0 1 .4 .8l-1.8 1.9h1.4"/>
<path d="M569.2 405.6h-1.4l-.6 1.7 .2-.2a.9 .9 0 0 1 1.4 .4 1.44 1.44 0 0 1-.4 1.7 1.44 1.44 0 0 1-1.7 0l-.1-.4M570.7 405.8h1.2v1.5a2.35 2.35 0 0 1-1.8 2.3l-.4-.2v-1.6zM573.2 405.6h2l-2.5 4M576.4 405.8h1.2v1.5a2.35 2.35 0 0 1-1.8 2.3l-.3-.2-.1-1.6zM579.1 406.3l1-.7-1.1 4"/>
</g>
<path d="M404 395.2h65M404 390.2h65M544 380.4v14.8M549.1 380.4v14.8M404 400.2h65M404 410.2h65M404 405.2h65" fill="none" stroke="#000" stroke-width=".42"/>
<!-- layer: 0 -->
<g fill="none" stroke="#000" stroke-width=".42">
<path d="M391.7 35v10.2M394.2 36.2h5M401.7 35v10.2M66.6 45.8h108.7M67.9 48.3v170M71.6 47.8h105.7M72.9 50.3v168M76.6 52.8h215.7M77.9 55.3v163M175.9 53.5v244.5M182.9 53.5v179.5M288.6 55.3l-2.2 1.2"/>
<path d="M289 53.7l-2.4 .6M292.9 53.5v234.5M294.4 52.5l-2.9 .7M295.1 51.6l-4.4 2.4M314.3 40.9l-17 9.5M318.4 46.9l-21.6 5M81.6 60.3h109.7M82.9 62.8v155.5M190.9 99.9v138.1M286.9 99.9v183.1M86.6 100.3h104.7M87.9 102.8v115.5"/>
<path d="M226.6 112.2l-9 6.9M270.4 115.3l-9.4 9.4M294.2 117l-7.3 7.6M91.6 130.4h110.8M92.9 132.9v85.4M96.6 131.3h134.2M97.9 133.8v84.5M101.6 132.2h177.4M102.9 134.7v83.6M106.6 134.3h124.2M107.9 136.8v81.5M111.6 136.3h119.2"/>
<path d="M112.9 138.8v79.5M116.6 139.3h114.2M203 131v112M215.6 120.7l-25.2 19.3M231.4 140v108M234.4 140v113M246.3 139.7l-1.8 1.7M253.6 132.8v125.2M259.3 126.5l-11.3 11.4M272.4 139.8l-1.7 1.8M279.6 132.8v145.2M285.2 126.4l-11.1 11.6"/>
<path d="M117.9 141.8v76.5M121.6 140.3h170.7M122.9 142.8v75.5M126.6 146.8h148.7M127.9 149.3v69M131.6 148.8h145.7M132.9 151.3v67M136.6 158.1h65.9M188.4 141.6l-2 1.5M137.9 160.5v57.8M141.6 166.8h133.7M142.9 169.3v49"/>
<path d="M146.6 168.8h128.7M147.9 171.3v47M151.6 198h50.9M152.9 200.6v17.7M156.6 212.8h25.7M157.9 215.3v3M161.6 218.8h15.7M162.9 218.8v2h-95M162.9 213.8v2.5M177.9 219.5v9.5M270.4 213.5v49.5M277.9 218.5v54.5"/>
<path d="M297.9 218.5v74.5M391.7 219.5v14.2M399.7 219.5v10.5M66.6 220.8h225.7M162.9 223.3v7.1M166.3 227.7h7.1M175.9 226.7v70M175.9 227.7h2M178.4 231.7h2M178.4 236.7h10M180.4 227.7h2.5M275.9 221.5v46.5"/>
<path d="M299.9 221.5v76.5M394.2 232.4h21M394.2 228.7h3M417.7 221.5v12.2M178.4 241.7h22.1M178.4 246.7h50.5M178.4 251.7h53.5M178.4 256.7h72.7M178.4 261.7h89.5M178.4 266.7h95M178.4 271.7h97M178.4 276.7h98.7"/>
<path d="M178.4 281.7h106M178.4 286.7h112M178.4 291.7h117M178.4 296.7h119M404 370.2h65M404 365.2h65M404 375.2h65M539 415.2h.1"/>
</g>
<path d="M404 385.2h65M404 380.2h65" fill="none" stroke="#000" stroke-width=".5"/>
<g fill="#000" stroke="#000" stroke-width=".42">
<path d="M391.7 36.2l2.5-.4v.8zM399.2 35.8l2.5 .4-2.5 .4zM67.9 45.8l.4 2.5h-.8zM72.9 47.8l.4 2.5h-.8zM77.9 52.8l.4 2.5h-.9zM288.4 54.9l2.3-.9-1.9 1.6zM288.9 53.3l2.6-.1-2.4 .9zM294.4 52.5l2.3-1 .2 .8zM295.1 51.6l2-1.6 .4 .7zM82.9 60.3l.4 2.5h-.8zM87.9 100.3l.4 2.5h-.8zM217.3 118.8l.5 .7-2.2 1.2z"/>
<path d="M92.9 130.4l.4 2.5h-.8zM97.9 131.3l.4 2.5h-.8zM102.9 132.2l.4 2.5h-.8zM107.9 134.3l.4 2.5h-.8zM112.9 136.3l.4 2.5h-.9zM246 139.4l2-1.5-1.4 2.1zM260.7 124.4l.6 .6-2 1.5zM272.1 139.5l2-1.5-1.4 2.1zM286.6 124.3l.6 .6-2 1.5zM117.9 139.3l.4 2.5h-.8zM122.9 140.3l.4 2.5h-.9zM127.9 146.8l.4 2.5h-.8z"/>
<path d="M132.9 148.8l.4 2.5h-.8zM188.2 141.2l2.2-1.2-1.7 1.9zM137.9 158.1l.4 2.4h-.8zM142.9 166.8l.4 2.5h-.8zM147.9 168.8l.4 2.5h-.9zM67.5 218.3h.8l-.4 2.5zM72.5 218.3h.8l-.4 2.5zM77.4 218.3h.9l-.4 2.5zM82.5 218.3h.8l-.4 2.5zM87.5 218.3h.8l-.4 2.5zM92.5 218.3h.8l-.4 2.5zM97.5 218.3h.8l-.4 2.5z"/>
<path d="M102.5 218.3h.8l-.4 2.5zM107.5 218.3h.8l-.4 2.5zM112.4 218.3h.9l-.4 2.5zM117.5 218.3h.8l-.4 2.5zM122.4 218.3h.9l-.4 2.5zM127.5 218.3h.8l-.4 2.5zM132.5 218.3h.8l-.4 2.5zM137.5 218.3h.8l-.4 2.5zM142.5 218.3h.8l-.4 2.5zM147.4 218.3h.9l-.4 2.5zM152.9 198l.4 2.6h-.8zM152.5 218.3h.8l-.4 2.5z"/>
<path d="M157.9 212.8l.4 2.5h-.9zM157.4 218.3h.9l-.4 2.5zM162.5 216.3h.8l-.4 2.5zM162.9 220.8l.4 2.5h-.8zM173.4 227.3l2.5 .4-2.5 .5zM175.9 231.7l2.5-.4v.9zM175.9 236.7l2.5-.4v.9zM177.9 227.7l2.5-.4v.9zM180.4 231.3l2.5 .4-2.5 .5zM188.4 236.3l2.5 .4-2.5 .5zM391.7 232.4l2.5-.4v.8zM391.7 228.7l2.5-.4v.8z"/>
<path d="M397.2 228.3l2.5 .4-2.5 .4zM415.2 232l2.5 .4-2.5 .4zM175.9 241.7l2.5-.4v.8zM175.9 246.7l2.5-.4v.9zM175.9 251.7l2.5-.4v.8zM175.9 256.7l2.5-.4v.9zM200.5 241.3l2.5 .4-2.5 .4zM228.9 246.3l2.5 .4-2.5 .5zM231.9 251.3l2.5 .4-2.5 .4zM251.1 256.3l2.5 .4-2.5 .5zM175.9 261.7l2.5-.4v.8zM175.9 266.7l2.5-.4v.9z"/>
<path d="M175.9 271.7l2.5-.4v.9zM175.9 276.7l2.5-.4v.8zM267.9 261.3l2.5 .4-2.5 .4zM273.4 266.3l2.5 .4-2.5 .5zM275.4 271.3l2.5 .4-2.5 .5zM277.1 276.3l2.5 .4-2.5 .4zM175.9 281.7l2.5-.4v.9zM175.9 286.7l2.5-.4v.8zM175.9 291.7l2.5-.4v.9zM175.9 296.7l2.5-.4v.8zM284.4 281.3l2.5 .4-2.5 .5zM290.4 286.3l2.5 .4-2.5 .4z"/>
<path d="M295.4 291.3l2.5 .4-2.5 .5zM297.4 296.3l2.5 .4-2.5 .4z"/>
</g>
<g fill="none" stroke="#f00" stroke-width=".42">
<path d="M177.9 52.8h10M182.9 47.8v10M287.9 52.8h10M292.9 47.8v10M385.7 52.8h20M203 105.4v20.2M253.6 117.2v10.2M279.6 117.2v10.2M178 130.4h20.2M201.4 130.4h3.2M203 128.8v3.1M203 135.1v20.3"/>
<path d="M207.8 130.4h20.2M238.6 132.2h10.3M252.1 132.2h3.1M253.6 130.6v3.2M253.6 137v10.2M258.4 132.2h16.5M278.1 132.2h3.1M279.6 130.6v3.2M279.6 137v10.2M284.4 132.2h10.2M292.9 135.3v10M375.5 130.4h20.3"/>
<path d="M385.6 132.2h10.3M399 130.4h3.1M399.1 132.2h3.1M405.3 130.4h20.2M405.4 132.2h10.2M287.9 140.3h10M385.7 140.3h20M177.9 212.8h10M182.9 207.8v10M265.4 212.8h10M270.4 207.8v10M385.7 212.8h20"/>
<path d="M183 331.9v20M203 321.8v20.3M212.9 331.9v20M235.4 331.9v20M253.6 331.9v10.2M279.6 331.9v10.2M203 345.2v3.2M203 351.6v20.2M253.6 345.3v3.2M253.6 351.6v10.3M279.6 345.3v3.2M279.6 351.7v10.2"/>
</g>
<g fill="none" stroke="#000" stroke-width=".42">
<path d="M391.7 50.8h8M391.7 54.8h8M391.7 138.3h8M391.7 142.3h8M391.7 210.8h8M391.7 214.8h8M181 337.9v8M185 337.9v8M210.9 337.9v8M214.9 337.9v8M233.4 337.9v8M237.4 337.9v8"/>
<circle cx="182.9" cy="52.8" r="2"/>
<circle cx="292.9" cy="52.8" r="2"/>
<circle cx="292.9" cy="140.3" r="2"/>
<circle cx="182.9" cy="212.8" r="2"/>
<circle cx="270.4" cy="212.8" r="2"/>
</g>
<g fill="#000" stroke="#000" stroke-width=".42">
<path d="M567.9 20l.4 .1zM567.9 20l.4 .1z"/>
<path d="M567.9 19.9h.4zM567.9 19.9l.4 .1z"/>
<path d="M568 19.7l.3 .2zM568 19.7l.3 .2z"/>
<path d="M568 19.5l.4 .2v-.2zM568 19.5l.4 .2h-.4z"/>
<path d="M568.1 19.3l.3 .2 .1-.2zM568.1 19.3l.3 .2h-.4z"/>
<path d="M568.1 19.1h.4zM568.1 19.1l.4 .2z"/>
<path d="M568.2 18.9h.4zM568.2 18.9l.3 .2z"/>
<path d="M568.2 18.8h.4zM568.2 18.8l.4 .1z"/>
<path d="M568.2 18.7h.4zM568.2 18.7l.4 .1z"/>
<path d="M568.3 18.6h.4zM568.3 18.6l.3 .1z"/>
<path d="M568.3 18.5h.4zM568.3 18.5l.4 .1z"/>
<path d="M568.3 18.4h.4zM568.3 18.4l.4 .1z"/>
<path d="M568.3 18.4h.4zM568.3 18.4h.4z"/>
<path d="M568.3 18.4h.4zM568.3 18.4h.4z"/>
<path d="M568.3 18.3h.5zM568.3 18.3l.4 .1z"/>
<path d="M568.4 18.3h.4zM568.4 18.3h.4z"/>
<path d="M568.4 18.2h.4zM568.4 18.2l.4 .1z"/>
<path d="M568.4 18.1h.4zM568.4 18.1l.4 .1z"/>
<path d="M568.4 18.1h.4zM568.4 18.1h.4z"/>
<path d="M568.5 18h.4zM568.5 18l.3 .1z"/>
<path d="M568.5 17.9h.4zM568.5 17.9l.4 .1z"/>
<path d="M568.5 17.8h.4zM568.5 17.8l.4 .1z"/>
<path d="M568.6 17.7h.4zM568.6 17.7l.3 .1z"/>
<path d="M568.7 17.5h.4zM568.7 17.5l.3 .2z"/>
<path d="M568.7 17.4h.4zM568.7 17.4l.4 .1z"/>
<path d="M568.8 17.3h.4zM568.8 17.3l.3 .1z"/>
<path d="M568.8 17.2h.4zM568.8 17.2l.4 .1z"/>
<path d="M568.9 17h.4zM568.9 17l.3 .2z"/>
<path d="M568.9 17h.4zM568.9 17h.4z"/>
<path d="M569 16.8h.4zM569 16.8l.3 .2h-.4z"/>
<path d="M569 16.7h.4zM569 16.7l.4 .1z"/>
<path d="M569.1 16.5l.3 .2 .1-.2zM569.1 16.5l.3 .2h-.4z"/>
<path d="M569.2 16.3l.3 .2 .1-.2zM569.2 16.3l.3 .2h-.4z"/>
<path d="M569.3 16.1h.5zM569.3 16.1l.3 .2h-.4z"/>
<path d="M569.4 15.9h.4zM569.4 15.9l.4 .2h-.5z"/>
<path d="M569.5 15.8h.4zM569.5 15.8l.3 .1z"/>
<path d="M569.5 15.8h.4zM569.5 15.8h.4z"/>
<path d="M569.5 15.7h.4zM569.5 15.7l.4 .1z"/>
<path d="M569.6 15.7h.4zM569.6 15.7h.3z"/>
<path d="M569.6 15.6h.4zM569.6 15.6l.4 .1z"/>
<path d="M569.6 15.6h.4zM569.6 15.6h.4z"/>
<path d="M569.7 15.5h.4zM569.7 15.5l.3 .1z"/>
<path d="M569.7 15.4h.4zM569.7 15.4l.4 .1z"/>
<path d="M569.9 15.1h.3zM569.9 15.1h.3z"/>
<path d="M569.7 15.4h.4zM569.7 15.4h.4z"/>
<path d="M569.9 15.1l.3 .1zM569.9 15.2h.3z"/>
<path d="M569.8 15.3h.4zM569.8 15.3h.4z"/>
<path d="M569.7 15.3h.5zM569.7 15.3l.4 .1z"/>
<path d="M569.9 15.2h.3zM569.9 15.2h.3z"/>
<path d="M569.8 15.2h.4zM569.8 15.2h.4z"/>
<path d="M569.8 15.2l.4 .1zM569.8 15.2l.4 .1z"/>
<path d="M569.8 15.3h.4zM569.8 15.3h.4z"/>
<path d="M579.1 19.9l.4 .3 .1-.3zM579.1 19.9l.4 .3h-.5z"/>
<path d="M579.1 19.9h.5zM579.1 19.9h.5z"/>
<path d="M579.2 19.7h.5zM579.2 19.7l.4 .2h-.5z"/>
<path d="M579.3 19.7h.4zM579.3 19.7h.4z"/>
<path d="M579.3 19.5h.5zM579.3 19.5l.4 .2z"/>
<path d="M579.4 19.4h.4zM579.4 19.4l.4 .1z"/>
<path d="M579.4 19.3h.5zM579.4 19.3l.4 .1z"/>
<path d="M579.5 19.1h.4zM579.5 19.1l.4 .2z"/>
<path d="M579.6 19h.4zM579.6 19l.3 .1z"/>
<path d="M579.6 18.9h.4zM579.6 18.9l.4 .1z"/>
<path d="M579.6 18.8h.4zM579.6 18.8l.4 .1z"/>
<path d="M579.7 18.7h.4zM579.7 18.7l.3 .1z"/>
<path d="M579.7 18.6h.4zM579.7 18.6l.4 .1z"/>
<path d="M579.7 18.6h.4zM579.7 18.6h.4z"/>
<path d="M579.8 18.5h.4zM579.8 18.5l.3 .1z"/>
<path d="M579.8 18.3l.4 .1zM579.8 18.3l.4 .1z"/>
<path d="M579.8 18.4h.4zM579.8 18.4h.4z"/>
<path d="M579.8 18.4h.4zM579.8 18.4l.4 .1z"/>
<path d="M579.8 18.3h.4zM579.8 18.3h.4z"/>
<path d="M579.9 18.2h.4zM579.9 18.2l.3 .1z"/>
<path d="M579.9 18.1h.4zM579.9 18.1l.4 .1z"/>
<path d="M579.9 18h.5zM579.9 18l.4 .1z"/>
<path d="M579.9 17.9h.5zM579.9 17.9l.5 .1z"/>
<path d="M580 17.8h.4zM580 17.8l.4 .1z"/>
<path d="M580 17.6h.5zM580 17.6l.4 .2z"/>
<path d="M580.1 17.4h.4zM580.1 17.4l.4 .2z"/>
<path d="M580.1 17.2l.4 .2 .1-.2zM580.1 17.2l.4 .2h-.4z"/>
<path d="M580.2 17h.4zM580.2 17h.4z"/>
<path d="M580.2 17h.4zM580.2 17l.4 .2z"/>
<path d="M580.2 16.8l.4 .2zM580.2 16.8l.4 .2z"/>
<path d="M580.2 16.7h.5zM580.2 16.7l.5 .1z"/>
<path d="M580.3 16.6h.4zM580.3 16.6l.4 .1z"/>
<path d="M580.3 16.4l.4 .1zM580.3 16.4l.4 .1z"/>
<path d="M580.3 16.5l.4 .1zM580.3 16.5l.4 .1z"/>
<path d="M580.3 16.1l.5 .1zM580.3 16.1l.5 .1z"/>
<path d="M580.3 16.2l.5 .1zM580.3 16.2l.5 .1z"/>
<path d="M580.3 16.3h.5zM580.3 16.3l.4 .1z"/>
<path d="M580.6 15.1h.2zM580.5 15.1h.3z"/>
<path d="M580.4 15.9l.4 .1zM580.4 15.9l.4 .1z"/>
<path d="M580.4 16h.4zM580.4 16l.4 .1z"/>
<path d="M580.4 15.9h.4zM580.4 15.9h.4z"/>
<path d="M580.4 15.8h.4zM580.4 15.8h.4z"/>
<path d="M580.4 15.8l.4 .1zM580.4 15.8l.4 .1z"/>
<path d="M580.4 15.9h.4zM580.4 15.9h.4z"/>
<path d="M580.5 15.1l.4 .1zM580.5 15.1l.4 .1z"/>
<path d="M580.4 15.5l.4 .2zM580.4 15.5l.4 .2z"/>
<path d="M580.4 15.7l.4 .1zM580.4 15.7l.4 .1z"/>
<path d="M580.5 15.2h.4zM580.5 15.2h.4z"/>
<path d="M580.5 15.2h.4zM580.5 15.2h.4z"/>
<path d="M580.5 15.2l.4 .1zM580.5 15.2l.4 .1z"/>
<path d="M580.4 15.3h.5zM580.4 15.3h.5z"/>
<path d="M580.4 15.3h.5zM580.4 15.3h.5z"/>
<path d="M580.4 15.3h.5zM580.4 15.3h.5z"/>
<path d="M580.4 15.3l.5 .1zM580.4 15.3l.5 .1z"/>
<path d="M580.4 15.4h.5zM580.4 15.4l.4 .1z"/>
<path d="M567.7 21.5h.3zM567.7 21.5l.3 .1z"/>
<path d="M567.7 21.5h.3zM567.7 21.5h.3z"/>
<path d="M567.7 21.4h.4zM567.7 21.4l.3 .1z"/>
<path d="M567.7 21.3l.4 .1zM567.7 21.3l.4 .1z"/>
<path d="M567.7 21.4h.4zM567.7 21.4h.4z"/>
<path d="M567.7 21.4h.4zM567.7 21.4h.4z"/>
<path d="M567.7 21.3h.4zM567.7 21.3h.4z"/>
<path d="M567.7 21.1l.4 .2zM567.7 21.1l.4 .2z"/>
<path d="M567.7 21l.5 .1zM567.7 21l.5 .1z"/>
<path d="M567.8 20.8h.4zM567.8 20.8h.4z"/>
<path d="M567.7 20.8h.5zM567.7 20.8h.5z"/>
<path d="M567.7 20.8l.5 .2zM567.7 20.8l.5 .2z"/>
<path d="M567.8 20.7l.4 .1zM567.8 20.7l.4 .1z"/>
<path d="M567.8 20.8h.4zM567.8 20.8h.4z"/>
<path d="M567.8 20.6h.4zM567.8 20.6l.4 .1z"/>
<path d="M567.8 20.5l.4 .1zM567.8 20.5l.4 .1z"/>
<path d="M567.8 20.5h.4zM567.8 20.5h.4z"/>
<path d="M567.8 20.4h.5zM567.8 20.4l.4 .1z"/>
<path d="M567.8 20.2l.5 .2zM567.8 20.2l.5 .2z"/>
<path d="M567.8 20.2h.5zM567.8 20.2h.5z"/>
<path d="M567.9 20.1h.4zM567.9 20.1l.4 .1z"/>
<path d="M578.4 21.5h.2zM578.4 21.5l.2 .1z"/>
<path d="M578.4 21.5h.3zM578.4 21.5h.2z"/>
<path d="M578.4 21.5h.3zM578.4 21.5h.3z"/>
<path d="M578.4 21.4h.3zM578.4 21.4l.3 .1z"/>
<path d="M578.4 21.4h.4zM578.4 21.4h.3z"/>
<path d="M578.4 21.3h.4zM578.4 21.3l.4 .1z"/>
<path d="M578.4 21.3h.4zM578.4 21.3h.4z"/>
<path d="M578.4 21.3h.5zM578.4 21.3h.4z"/>
<path d="M578.5 21.2h.4zM578.5 21.2l.4 .1z"/>
<path d="M578.5 21.2h.4zM578.5 21.2h.4z"/>
<path d="M578.5 21.1h.5zM578.5 21.1l.4 .1z"/>
<path d="M578.5 21.1h.5zM578.5 21.1h.5z"/>
<path d="M578.6 21h.4zM578.6 21l.4 .1z"/>
<path d="M578.6 20.9h.5zM578.6 20.9l.4 .1z"/>
<path d="M578.6 20.9h.5zM578.6 20.9h.5z"/>
<path d="M578.7 20.8l.4 .1zM578.7 20.8l.4 .1z"/>
<path d="M578.6 20.9h.5zM578.6 20.9h.5z"/>
<path d="M578.7 20.8h.4zM578.7 20.8h.4z"/>
<path d="M578.8 20.6h.4zM578.8 20.6l.3 .2z"/>
<path d="M578.9 20.4l.3 .2 .2-.2zM578.9 20.4l.3 .2h-.4z"/>
<path d="M579 20.2l.4 .2 .1-.2zM579 20.2l.4 .2h-.5z"/>
</g>
<path d="M545.9 9.2l-7.4 13.5-4.8-8.7M546 9.2h37.9M579.7 11.7l-5.4 9.5-3-5.2" fill="none" stroke="#000" stroke-width=".42"/>
<g font-size="7.6">
<text x="74" y="9.4" transform="rotate(-180 74 9.4)">ГУИР .302261.001</text>
<text x="546.5" y="20.9">5C 6,3</text>
<text x="405" y="310.4">1 *</text>
<text x="418.1" y="310.4">Размер для справок .</text>
<text x="405" y="318.8">2 Требования к отливке и контроль по 2 гр. по ОСТ</text>
<text x="405" y="327.1">4 ГО .021.192</text>
<text x="405" y="335.4">3 Неуказанные предельные отклонения по H14</text>
<text x="405" y="343.8">4 Остальные ТТ по СТБ 1014-95</text>
<text x="505.8" y="370.6">ГУИР .302261.001</text>
</g>
<g font-size="7.1">
<text x="489.3" y="407.5">пластик ABS</text>
<text x="482.6" y="413.8">ГОСТ 33366.1-2015</text>
</g>
<text font-size="6.2" x="459" y="385.2">Дата</text>
<g font-size="5.7">
<text x="541.5" y="380.3">Лит.</text>
<text x="570.8" y="380.3">Масштаб</text>
<text x="403.6" y="384.9">Изм</text>
<text x="411" y="384.9">Лист</text>
<text x="420.9" y="390.2">Шостко</text>
<text x="541.5" y="400">Лист</text>
<text x="562.3" y="400">Листов</text>
</g>
<g font-size="4.4">
<text x="221.4" y="3.7">ВЫПОЛНЕНО В СТУДЕНЧЕСКОЙ ВЕРСИИ ПРОГРАММЫ AUTODESK</text>
<text x="590.5" y="134.5" transform="rotate(90 590.5 134.5)">ВЫПОЛНЕНО В СТУДЕНЧЕСКОЙ ВЕРСИИ ПРОГРАММЫ AUTODESK</text>
<text x="3.5" y="285.8" transform="rotate(-90 3.5 285.8)">ВЫПОЛНЕНО В СТУДЕНЧЕСКОЙ ВЕРСИИ ПРОГРАММЫ AUTODESK</text>
<text x="372.6" y="416.7" transform="rotate(-180 372.6 416.7)">ВЫПОЛНЕНО В СТУДЕНЧЕСКОЙ ВЕРСИИ ПРОГРАММЫ AUTODESK</text>
</g>
<g font-size="3.8">
<text x="395" y="35.6">10</text>
<text x="310.4" y="42.4" transform="rotate(-29 310.4 42.4)">∅5</text>
<text x="314.2" y="47.3" transform="rotate(-13 314.2 47.3)">∅3</text>
<text x="223.8" y="113.1" transform="rotate(-38 223.8 113.1)">8</text>
<text x="220.1" y="115.9" transform="rotate(-38 220.1 115.9)">∅31,</text>
<text x="266.1" y="118.7" transform="rotate(-45 266.1 118.7)">∅16</text>
<text x="290" y="120.5" transform="rotate(-46 290 120.5)">∅16</text>
<text x="67.2" y="135.7" transform="rotate(-90 67.2 135.7)">175</text>
<text x="72.2" y="137.4" transform="rotate(-90 72.2 137.4)">173*</text>
<text x="77.2" y="139.3" transform="rotate(-90 77.2 139.3)">168</text>
<text x="81.9" y="144" transform="rotate(-90 81.9 144)">160,5</text>
<text x="86.9" y="164" transform="rotate(-90 86.9 164)">120,5</text>
<text x="91.9" y="178.5" transform="rotate(-90 91.9 178.5)">90,5</text>
<text x="96.9" y="179" transform="rotate(-90 96.9 179)">89,5</text>
<text x="101.9" y="179.5" transform="rotate(-90 101.9 179.5)">88,6</text>
<text x="106.9" y="180.5" transform="rotate(-90 106.9 180.5)">86,5</text>
<text x="111.9" y="181.5" transform="rotate(-90 111.9 181.5)">84,5</text>
<text x="116.9" y="182.7" transform="rotate(-90 116.9 182.7)">81,5</text>
<text x="121.9" y="183.5" transform="rotate(-90 121.9 183.5)">80,5</text>
<text x="127.2" y="185.8" transform="rotate(-90 127.2 185.8)">74</text>
<text x="132.2" y="186.8" transform="rotate(-90 132.2 186.8)">72</text>
<text x="136.9" y="192.5" transform="rotate(-90 136.9 192.5)">62,8</text>
<text x="142.2" y="195.7" transform="rotate(-90 142.2 195.7)">54</text>
<text x="147.2" y="196.7" transform="rotate(-90 147.2 196.7)">52</text>
<text x="151.9" y="212.4" transform="rotate(-90 151.9 212.4)">22,8</text>
<text x="157.2" y="218" transform="rotate(-90 157.2 218)">8</text>
<text x="166.8" y="227.1">2*</text>
<text x="162.2" y="230" transform="rotate(-90 162.2 230)">2*</text>
<text x="178.3" y="231.1">7</text>
<text x="394.5" y="228.1">8</text>
<text x="402.7" y="231.8">26</text>
<text x="181.8" y="236.1">15</text>
<text x="187.5" y="241.1">27</text>
<text x="200.9" y="245.7">55,5</text>
<text x="202.3" y="250.7">58,5</text>
<text x="211.8" y="255.7">77,7</text>
<text x="220.2" y="260.7">94,5</text>
<text x="223.4" y="266.1">100</text>
<text x="224.3" y="275.7">103,7</text>
<text x="224.4" y="271.1">102</text>
<text x="229.5" y="281.1">111</text>
<text x="232.2" y="286.1">117</text>
<text x="233.7" y="291.1">122*</text>
<text x="235.4" y="296.1">124</text>
</g>
</svg>
